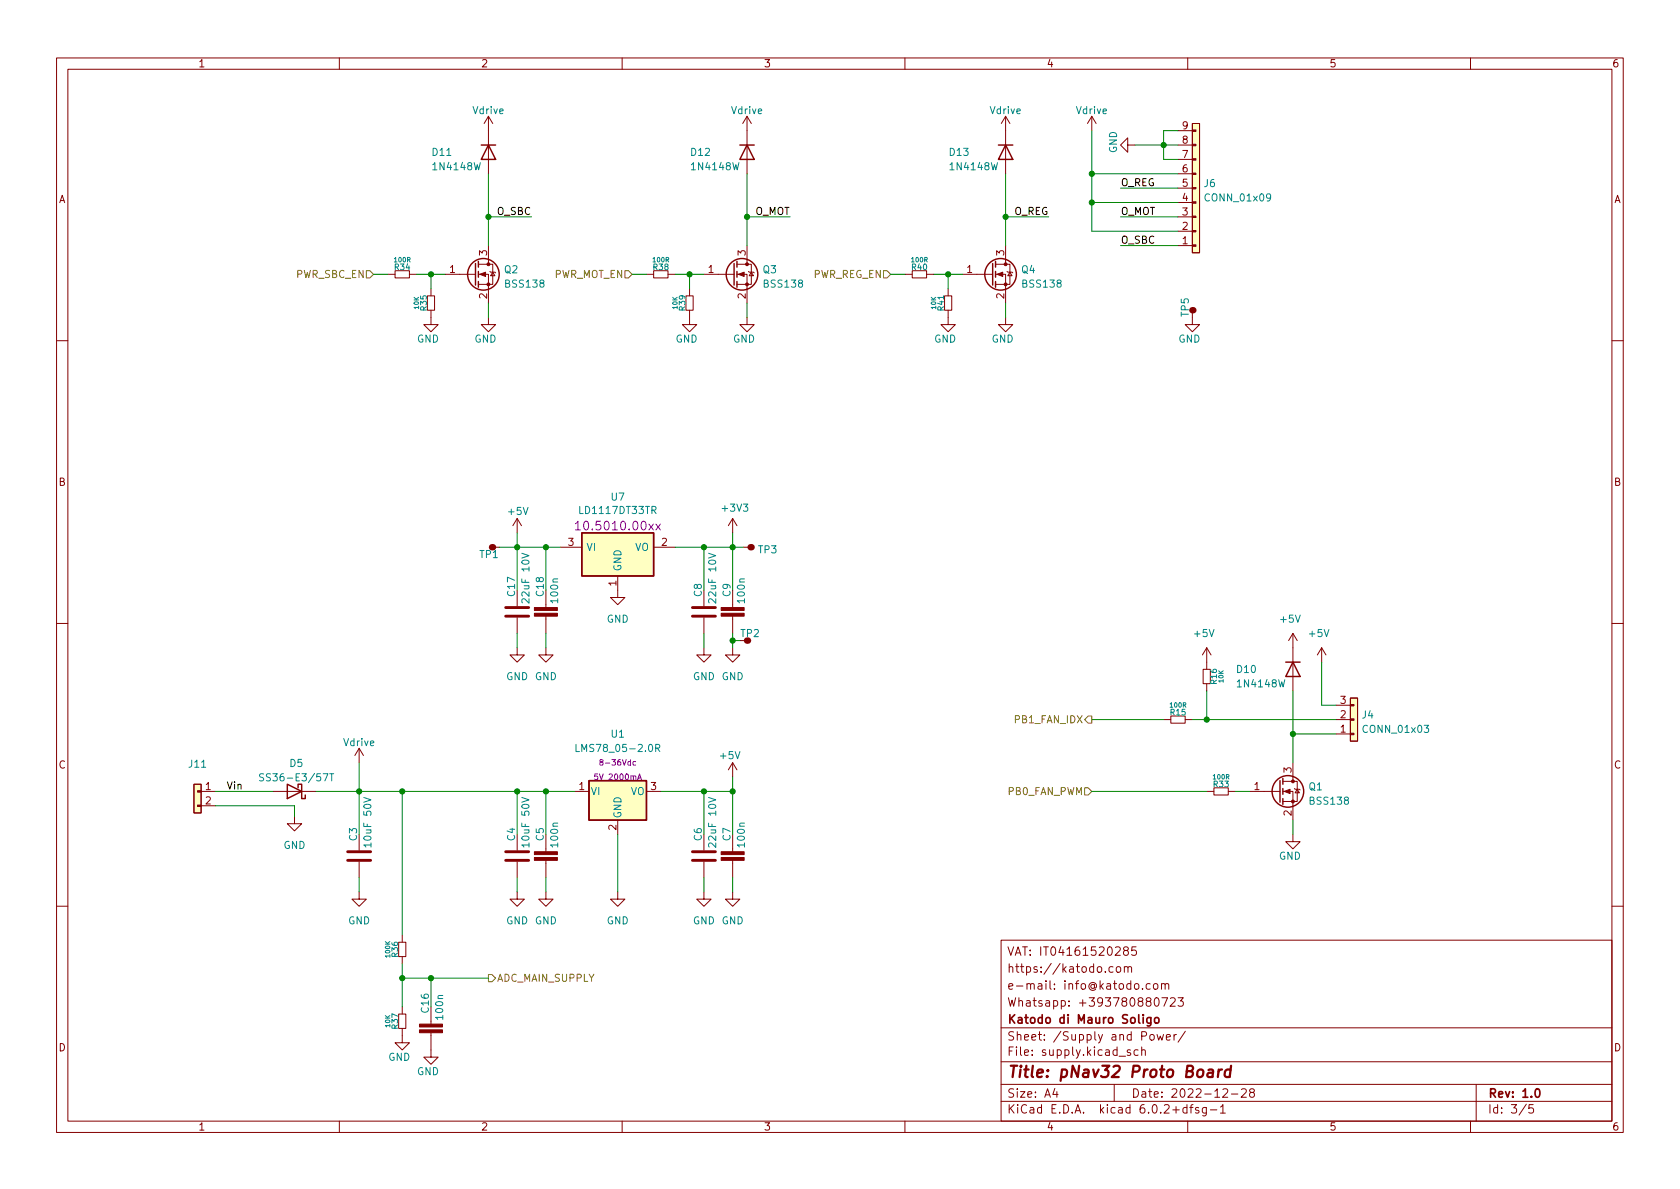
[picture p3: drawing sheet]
<svg xmlns="http://www.w3.org/2000/svg" width="297mm" height="210mm" viewBox="0 0 297 210" stroke-linecap="round" stroke-linejoin="round" font-family="sans-serif">
<g fill="none" stroke="#840000" stroke-width=".18">
<path d="M10 10.2h277v190.1h-277zM12 12.2h273v186.1h-273zM60 10.2v2M110 10.2v2M160 10.2v2M210 10.2v2M260 10.2v2M177.8 20.6l-.8 1.2M177.8 20.6v10.1M177.8 20.6l.8 1.2M193 20.6l-.7 1.2M193 20.6v2.5"/>
<path d="M193 20.6l.8 1.2M199.4 25.6v-1.2l-1.3 1.2 1.3 1.3v-1.3h1.3M167.6 56.1v1.3h1.3l-1.3 1.3-1.2-1.3h1.2M10 60.2h2M285 60.2h2M91.4 91.7l-.7 1.3M91.4 91.7v2.5M91.4 91.7l.8 1.3M10 110.2h2M285 110.2h2M10 160.2h2M177 166.3h108v32h-108z"/>
<path d="M196.8 171l-.4-.1-.3 .3v.4l.1 .3h.6M197.5 171l.4-.1 .2 .3v.4l-.2 .3h-.4l-.1-.3v-.4zM198.8 171.1l.2-.2 .4 .1v.9M198.8 170.9v1M198.9 168.1l-.3-.3 .1-.2 .2-.2 .5 .1 .1 .2-.1 .2-.6 .2-.2 .3 .1 .4 .2 .1h.5l.1-.3-.1-.4-.2-.1M199.4 171.1l.2-.2 .4 .1 .1 .9M200.9 167.4h-.8v.7l.2-.1 .5 .1 .1 .2v.5l-.3 .1-.5-.1M202 174.8v.1M203.4 174l-.5-.1-.3 .3v.4l.2 .3h.6M204.1 174l.3-.1 .3 .3v.4l-.3 .3h-.3l-.2-.3v-.4zM204.2 176.6l.2-.2a.81 .81 0 0 1 .6 .7 .81 .81 0 0 1-.3 .8h-.1a.81 .81 0 0 1-.4-1.3zM205.4 174.1l.2-.2 .3 .1 .1 .9"/>
<path d="M205.4 173.9v1M205.4 176.4h1l-.6 1.5M206 174.1l.2-.2 .4 .1v.9M206.9 176.6l.6-.2 .2 .2 .1 .3-.9 1h.9M208.3 176.4h.9l-.5 .6 .4 .1v.7l-.2 .1h-.4l-.2-.1M285 160.2h2M60 198.3v2M110 198.3v2M160 198.3v2M177 194.8h108M177 191.8h108M177 187.8h108"/>
<path d="M177 181.8h108M186.5 192.5l-.4 1h1M186.9 193v1M197 191.8v3M199.9 185.7l-.4-.1-.2 .2 .1 .3 .5 .1v.4h-.6M201.2 185.7l-.4-.1-.3 .3v.4l.1 .3h.6M201.9 185.8l.2-.2 .3 .1 .1 .9M201.9 185.1v1.5M203.4 183.1l.2-.2 .4 .2 .1 .5-.2 .3h-.3l-.2-.1zM204.6 182.9l.3 1 .2-.7 .3 .7 .3-1M206.2 183.4l.7-.1v-.3l-.5-.1-.2 .2 .1 .8h.6M207.6 182.9v1"/>
<path d="M208 182.9l-.3 .1-.1 .2M209.6 182.4l-1.3 1.9M209.9 195.9l-.5-.1-.3 .3v.4l.2 .3h.6M209.9 195.3v1.5M210 198.3v2M210.4 195.8h.5M210.9 195.3l-.3 .2v1.3M211.9 195.9l-.3-.1-.2 .2v.3l.5 .1v.4h-.5M213.3 195.8v1.2l-.3 .3h-.4M213.3 195.9l-.4-.1-.3 .3v.4l.1 .3h.6M214 196.3h1.1M215.8 195.8l.4-.5v1.5"/>
<path d="M215.8 196.8h.8M216.2 192.7l.6-.2 .2 .2 .1 .3-1 1h1M217.7 193.5h1.2M219.5 192.7l.6-.2 .2 .2 .1 .3-1 1h1M221.2 193.2l-.3-.3 .1-.2 .2-.2 .4 .1 .2 .2-.1 .2-.6 .2-.2 .3 .1 .4 .2 .1h.4l.2-.3-.1-.4-.2-.1M260 198.3v2M261 191.8v6.5M269.9 195.3l-1.3 1.9M271.1 195.3h-.7l-.1 .7 .2-.1 .5 .1 .2 .2-.1 .5-.2 .1-.6-.1"/>
</g>
<path d="M202.1 179.4v.2M202.1 179.9v1M203.5 179.9v1.2l-.3 .3h-.4M203.5 180l-.4-.1-.3 .3v.4l.1 .3h.6M204.2 180.1l.2-.2 .4 .2 .1 .5-.1 .3h-.4l-.2-.1zM271.6 192.6l.2-.1a.82 .82 0 0 1 .6 .7 .82 .82 0 0 1-.3 .8h-.2a.81 .81 0 0 1-.6-.6 .81 .81 0 0 1 .3-.8z" fill="none" stroke="#840000" stroke-width=".3"/>
<path d="M213.7 189.2l.2-.1 .5 .1v1.3M214.5 189.6l-.7 .1a.4 .4 0 0 0-.3 .3 .4 .4 0 0 0 .2 .5l.7-.1M215.5 189.1l-.2 1.4M216.1 189.1l-.4 .1-.3 .3M217.6 189.2a.66 .66 0 0 0-1 .3l-.1 .6 .2 .3 .1 .1 .6-.1M217.7 188.5l-.3 2" fill="none" stroke="#840000" stroke-width=".4"/>
<path d="M176.5 25.6h2.6M177.8 25.6l1.3 2.6h-2.6z" fill="none" stroke="#840000" stroke-width=".25"/>
<circle cx="132.7" cy="96.8" r=".57" fill="#840000"/>
<g fill="none" stroke="#840000" stroke-width=".18">
<path d="M124.5 48.5h5.3M130.3 48.5h1.8v5.1M130.3 46.7h2.5v3.6h-2.5M132.1 43.4v3.3M132.3 48l.2 .1h.7l.1 .2M132.8 48.1l.4 .7h-.7zM170.2 48.5h5.3M176 48.5h1.8v5.1M176 46.7h2.6v3.6h-2.6M177.8 43.4v3.3M178.1 48l.1 .1h.7l.2 .2M178.6 48.1l.3 .7h-.7z"/>
<path d="M131.4 96.8h1.3"/>
</g>
<g fill="none" stroke="#840000" stroke-width=".25">
<path d="M129.8 46.6v3.8M130.3 46.2v1M130.3 48v1M130.3 49.8v1M175.5 46.6v3.8M176 46.2v1M176 48v1M176 49.8v1"/>
<circle cx="131.2" cy="48.5" r="2.79"/>
<circle cx="176.9" cy="48.5" r="2.79"/>
</g>
<g fill="#840000" stroke="#840000" stroke-width=".18">
<path d="M130.6 48.5l1-.4v.8z"/>
<path d="M176.3 48.5l1-.4v.8z"/>
<circle cx="132.1" cy="50.3" r=".25"/>
<circle cx="132.1" cy="46.7" r=".25"/>
<circle cx="177.8" cy="50.3" r=".25"/>
<circle cx="177.8" cy="46.7" r=".25"/>
</g>
<circle cx="132.1" cy="113.3" r=".57" fill="#840000"/>
<path d="M177.8 56.1v1.3h1.3l-1.3 1.3-1.3-1.3h1.3M129.5 91.7v2.5M129.5 91.7l-.7 1.3M129.5 91.7l.8 1.3M91.4 104.4v2.8M91.4 109.2v2.8M124.5 104.4v2.8M124.5 109.2v2.8M129.5 104.4v3M129.5 109v3M130.8 113.3h1.3" fill="none" stroke="#840000" stroke-width=".18"/>
<path d="M89.4 109h4.1M89.4 107.4h4.1M122.4 109h4.1M122.4 107.4h4.1" fill="none" stroke="#840000" stroke-width=".51"/>
<path d="M92.3 97.8l1.2 .5-1.2 .4M125.3 97.8l1.3 .5-1.3 .4" fill="none" stroke="#008484" stroke-width=".18"/>
<g fill="#840000" stroke="#840000" stroke-width=".18">
<path d="M127.5 108.5h4.1v.5h-4.1z"/>
<path d="M127.5 107.4h4.1v.5h-4.1z"/>
</g>
<circle cx="87" cy="96.8" r=".57" fill="#840000"/>
<g fill="none" stroke="#840000" stroke-width=".18">
<path d="M210.8 56.1v1.3h1.3l-1.3 1.3-1.3-1.3h1.3M87 96.8h1.3M99.1 96.8h3.8M115.6 96.8h3.8M109.2 101.8v3.9h1.3l-1.3 1.2-1.3-1.2h1.3M212.7 118.4h1.3v2.5h-1.3zM213.4 114.5l-.8 1.3M213.4 114.5v3.9M213.4 114.5l.7 1.3M228.6 112l-.8 1.3M228.6 112v10.2M228.6 112l.8 1.3"/>
<path d="M233.7 114.5l-.8 1.3M233.7 114.5v2.6M233.7 114.5l.7 1.3M213.4 120.9v1.3M221 139.9h5.3M226.8 139.9h1.8v5.1M226.8 138.2h2.6v3.5h-2.6M228.6 134.9v3.3M228.9 139.4l.1 .2h.7l.2 .1M229.4 139.6l.3 .6h-.7zM228.6 147.6v1.2h1.3l-1.3 1.3-1.3-1.3h1.3"/>
</g>
<path d="M102.9 94.2h12.7v7.6h-12.7z" fill="#ffffc2" stroke="#ffffc2" stroke-width=".18"/>
<g fill="none" stroke="#840000" stroke-width=".25">
<path d="M102.9 94.2h12.7v7.6h-12.7zM227.3 117.1h2.6M228.6 117.1l1.3 2.5h-2.6zM226.3 138v3.9M226.8 137.7v1M226.8 139.4v1.1M226.8 141.2v1"/>
<circle cx="227.7" cy="139.9" r="2.79"/>
</g>
<path d="M101.7 92.6l.5-.4v1.5M101.7 93.7h.9M116 92.7l.8 1M116.8 92.7l-.8 1" fill="none" stroke="#840084" stroke-width=".18"/>
<g fill="#840000" stroke="#840000" stroke-width=".18">
<path d="M227.1 139.9l1-.3v.7z"/>
<circle cx="228.6" cy="141.7" r=".25"/>
<circle cx="228.6" cy="138.2" r=".25"/>
</g>
<circle cx="210.8" cy="54.9" r=".57" fill="#840000"/>
<g fill="none" stroke="#840000" stroke-width=".18">
<path d="M86.4 20.6v10.1M86.4 20.6l-.8 1.2M86.4 20.6l.7 1.2M132.1 20.6l-.8 1.2M132.1 20.6v10.1M132.1 20.6l.7 1.2M208.3 38.3h2.5M208.3 35.8h2.5M208.3 33.3h2.5M208.3 30.7h2.5M208.3 28.2h2.5M208.3 25.6h2.5"/>
<path d="M208.3 23.1h2.5M210.8 21.8h1.3v22.9h-1.3zM68.6 48.5h1.2M69.8 47.9h2.6v1.2h-2.6zM72.4 48.5h1.3M75.6 52.3h1.2v2.6h-1.2zM76.2 54.9v2.5h1.3l-1.3 1.3-1.3-1.3h1.3M76.2 51v1.3M78.7 48.5h5.4M84.6 48.5h1.8v5.1M84.6 46.7h2.5v3.6h-2.5M86.4 56.1v1.3h1.2l-1.2 1.3-1.3-1.3h1.3"/>
<path d="M86.4 43.4v3.3M86.6 48l.1 .1h.8l.1 .2M87.1 48.1l.4 .7h-.8zM114.3 48.5h1.3M115.6 47.9h2.5v1.2h-2.5zM118.1 48.5h1.3M121.3 52.3h1.3v2.6h-1.3zM121.9 54.9v2.5h1.3l-1.3 1.3-1.3-1.3h1.3M121.9 51v1.3M132.1 56.1v1.3h1.2l-1.2 1.3-1.3-1.3h1.3M160 48.5h1.3M161.3 47.9h2.5v1.2h-2.5z"/>
<path d="M163.8 48.5h1.3M167 52.3h1.3v2.6h-1.3zM167.6 51v1.3M167.6 54.9v1.2M208.3 43.4h2.5M208.3 40.9h2.5M91.4 114.5v1.3h1.3l-1.3 1.3-1.2-1.3h1.2M96.5 114.5v1.3h1.3l-1.3 1.3-1.3-1.3h1.3M96.5 104.4v3M96.5 109v3M124.5 114.5v1.3h1.2l-1.2 1.3-1.3-1.3h1.3M129.5 114.5v1.3h1.3l-1.3 1.3-1.2-1.3h1.2"/>
<path d="M34.3 138.7h1.3v5.1h-1.3zM35.6 139.9h2.5M48.3 139.9h7.6M63.5 132.3v2.6M63.5 132.3l-.8 1.3M63.5 132.3l.8 1.3M101.6 139.9h2.5M114.3 139.9h2.5M129.5 134.9l-.7 1.2M129.5 134.9v2.5M129.5 134.9l.8 1.2M205.7 127.2h1.3"/>
<path d="M207 126.6h2.5v1.3h-2.5zM209.5 127.2h1.3M213.4 139.9h1.2M214.6 139.3h2.6v1.3h-2.6zM217.2 139.9h1.2M236.2 129.8h2.6M236.2 127.2h2.6M236.2 124.7h2.6M238.8 123.4h1.2v7.7h-1.2zM35.6 142.5h2.5M52.1 144.4v1.3h1.2l-1.2 1.2-1.3-1.2h1.3M63.5 157.7v1.3h1.3l-1.3 1.3-1.3-1.3h1.3"/>
<path d="M63.5 147.6v2.8M63.5 152.4v2.8M91.4 157.7v1.3h1.3l-1.3 1.3-1.2-1.3h1.2M91.4 147.6v2.8M91.4 152.4v2.8M96.5 157.7v1.3h1.3l-1.3 1.3-1.3-1.3h1.3M96.5 147.6v3M96.5 152.1v3.1M109.2 157.7v1.3h1.3l-1.3 1.3-1.3-1.3h1.3M109.2 145v2.6M124.5 157.7v1.3h1.2l-1.2 1.3-1.3-1.3h1.3M124.5 147.6v2.8"/>
<path d="M124.5 152.4v2.8M129.5 157.7v1.3h1.3l-1.3 1.3-1.2-1.3h1.2M129.5 147.6v3M129.5 152.1v3.1M70.5 179.3h1.3v2.6h-1.3zM70.5 166.6h1.3v2.6h-1.3zM71.1 165.3v1.3M71.1 169.2v1.2M71.1 178v1.3M76.2 178v3.1M71.1 181.9v2.5h1.3l-1.3 1.3-1.3-1.3h1.3M76.2 182.6v4.3h1.3l-1.3 1.3-1.3-1.3h1.3"/>
</g>
<g fill="none" stroke="#840000" stroke-width=".25">
<path d="M85.1 25.6h2.5M86.4 25.6l1.2 2.6h-2.5zM130.8 25.6h2.5M132.1 25.6l1.2 2.6h-2.5zM84.1 46.6v3.8M84.6 46.2v1M84.6 48v1M84.6 49.8v1M50.8 138.7l2.5 1.2-2.5 1.3zM52.7 139.3v-.6h.6v2.5h.7v-.6M104.1 138h10.2v7h-10.2z"/>
<circle cx="85.5" cy="48.5" r="2.79"/>
</g>
<g fill="#840000" stroke="#840000" stroke-width=".18">
<path d="M84.8 48.5l1.1-.4v.8z"/>
<path d="M94.5 108.5h4.1v.5h-4.1z"/>
<path d="M94.5 107.4h4.1v.5h-4.1z"/>
<path d="M74.2 182.1h4v.5h-4z"/>
<path d="M74.2 181.1h4v.5h-4z"/>
<path d="M34.9 142.4h.7v.2h-.7z"/>
<path d="M34.9 139.8h.7v.3h-.7z"/>
<path d="M94.5 151.6h4.1v.5h-4.1z"/>
<path d="M94.5 150.6h4.1v.5h-4.1z"/>
<path d="M238.8 124.6h.6v.2h-.6z"/>
<path d="M238.8 127.1h.6v.3h-.6z"/>
<path d="M238.8 129.7h.6v.2h-.6z"/>
<path d="M127.5 151.6h4.1v.5h-4.1z"/>
<path d="M127.5 150.6h4.1v.5h-4.1z"/>
<path d="M210.8 23h.7v.2h-.7z"/>
<path d="M210.8 25.5h.7v.3h-.7z"/>
<path d="M210.8 28.1h.7v.2h-.7z"/>
<path d="M210.8 30.6h.7v.3h-.7z"/>
<path d="M210.8 33.1h.7v.3h-.7z"/>
<path d="M210.8 35.7h.7v.2h-.7z"/>
<path d="M210.8 38.2h.7v.3h-.7z"/>
<path d="M210.8 40.8h.7v.2h-.7z"/>
<path d="M210.8 43.3h.7v.3h-.7z"/>
<circle cx="86.4" cy="50.3" r=".25"/>
<circle cx="86.4" cy="46.7" r=".25"/>
</g>
<path d="M61.5 152.1h4M61.5 150.6h4M89.4 152.1h4.1M89.4 150.6h4.1M122.4 152.1h4.1M122.4 150.6h4.1" fill="none" stroke="#840000" stroke-width=".51"/>
<g fill="none" stroke="#008484" stroke-width=".18">
<path d="M46.6 136.9l-.5-.1-.2 .1v.4l.6 .2 .1 .3-.2 .3-.5-.1M58.3 136.8h.7M58.6 136.8v1.3M101.8 131.6v1.3h.6M115.9 132.3l.6-.1 .2-.1-.1-.3-.7-.2v1.3M116.2 132.3l.5 .6M64.3 141l1.3 .4-1.3 .5M65.6 149.4h-1.3l.4 .4M65.6 149.1v.7M92.3 141l1.2 .4-1.2 .5M93.5 149.4h-1.2l.3 .4M93.5 149.1v.7"/>
<path d="M125.3 141l1.3 .4-1.3 .5"/>
</g>
<g fill="#ffffc2" stroke="#ffffc2" stroke-width=".18">
<path d="M34.3 138.7h1.3v5.1h-1.3z"/>
<path d="M238.8 123.4h1.2v7.7h-1.2z"/>
<path d="M104.1 138h10.2v7h-10.2z"/>
<path d="M210.8 21.8h1.3v22.9h-1.3z"/>
</g>
<path d="M106.2 134.7l-.1-.1v-.2h.4l.1 .3-.5 .2 .1 .4 .4-.2-.2-.4M112.4 134.7h-.3l-.2 .1 .1 .5h.4M112.7 137.9l.4-1 .3 1M112.8 137.6h.5" fill="none" stroke="#840084" stroke-width=".18"/>
<path d="M64.8 47.9h.6l.6 .6-.6 .6h-.6zM110.5 47.9h.6l.7 .6-.7 .6h-.6zM156.2 47.9h.6l.7 .6-.7 .6h-.6zM191.8 139.3h.6l.6 .6-.6 .7h-.6zM192.4 126.6h.6v1.3h-.6l-.6-.7zM86.4 172.3h.6l.6 .7-.6 .6h-.6z" fill="none" stroke="#848400" stroke-width=".18"/>
<g fill="none" stroke="#008400" stroke-width=".18">
<path d="M86.4 30.7v12.7M86.4 38.3h7.6M132.1 30.7v12.7M132.1 38.3h7.6M177.8 38.3h7.6M177.8 30.7v12.7M193 30.7h15.3M193 35.8h15.3M193 23.1v17.8h15.3M198.1 38.3h10.2M198.1 33.3h10.2M200.7 25.6h7.6"/>
<path d="M208.3 23.1h-2.6v5.1h2.6M66 48.5h2.6M73.7 48.5h5M76.2 48.5v2.5M86.4 53.6v2.5M111.8 48.5h2.5M119.4 48.5h5.1M121.9 48.5v2.5M132.1 53.6v2.5M157.5 48.5h2.5M165.1 48.5h5.1M167.6 48.5v2.5"/>
<path d="M177.8 53.6v2.5M198.1 43.4h10.2M88.3 96.8h10.8M91.4 94.2v10.2M96.5 96.8v7.6M119.4 96.8h12M124.5 96.8v7.6M129.5 94.2v10.2M91.4 112v2.5M96.5 112v2.5M124.5 112v2.5M129.5 112v2.5"/>
<path d="M129.5 113.3h1.3M233.7 117.1v7.6h2.5M38.1 139.9h10.2M55.9 139.9h45.7M63.5 134.9v12.7M71.1 139.9v25.4M91.4 139.9v7.7M96.5 139.9v7.7M116.8 139.9h12.7M124.5 139.9v7.7M129.5 137.4v10.2M193 139.9h20.4"/>
<path d="M193 127.2h12.7M210.8 127.2h25.4M213.4 122.2v5M218.4 139.9h2.6M228.6 129.8h7.6M228.6 122.2v12.7M38.1 142.5h14v1.9M63.5 155.2v2.5M91.4 155.2v2.5M96.5 155.2v2.5M109.2 147.6v10.1M124.5 155.2v2.5"/>
<path d="M129.5 155.2v2.5M228.6 145v2.6M71.1 170.4v7.6M71.1 173h15.3M76.2 173v5"/>
</g>
<g fill="#008400" stroke="#008400" stroke-width=".18">
<circle cx="63.5" cy="139.9" r=".46"/>
<circle cx="71.1" cy="139.9" r=".46"/>
<circle cx="124.5" cy="139.9" r=".46"/>
<circle cx="129.5" cy="139.9" r=".46"/>
<circle cx="91.4" cy="139.9" r=".46"/>
<circle cx="96.5" cy="139.9" r=".46"/>
<circle cx="213.4" cy="127.2" r=".46"/>
<circle cx="205.7" cy="25.6" r=".46"/>
<circle cx="228.6" cy="129.8" r=".46"/>
<circle cx="96.5" cy="96.8" r=".46"/>
<circle cx="91.4" cy="96.8" r=".46"/>
<circle cx="124.5" cy="96.8" r=".46"/>
<circle cx="129.5" cy="96.8" r=".46"/>
<circle cx="129.5" cy="113.3" r=".46"/>
<circle cx="167.6" cy="48.5" r=".46"/>
<circle cx="177.8" cy="38.3" r=".46"/>
<circle cx="193" cy="35.8" r=".46"/>
<circle cx="193" cy="30.7" r=".46"/>
<circle cx="71.1" cy="173" r=".46"/>
<circle cx="76.2" cy="173" r=".46"/>
<circle cx="121.9" cy="48.5" r=".46"/>
<circle cx="132.1" cy="38.3" r=".46"/>
<circle cx="86.4" cy="38.3" r=".46"/>
<circle cx="76.2" cy="48.5" r=".46"/>
</g>
<text font-size="2.8" fill="#840000" x="178" y="190.6">Title: pNav32 Proto Board</text>
<text font-size="2.1" fill="#840084" x="102.7" y="93.8">10.5010.00xx</text>
<g font-size="2.1" fill="#840000">
<text x="178" y="172">https://katodo.com</text>
<text x="178" y="169">VAT: IT04161520285</text>
<text x="178" y="178">Whatsapp: +393780880723</text>
<text x="178" y="175">e-mail: info@katodo.com</text>
<text x="178" y="184">Sheet: /Supply and Power/</text>
<text x="178" y="181">Katodo di Mauro Soligo</text>
<text x="178" y="186.7">File: supply.kicad_sch</text>
<text x="178" y="196.9">KiCad E.D.A. kicad 6.0.2+dfsg-1</text>
<text x="178" y="194.1">Size: A4</text>
<text x="200" y="194.1">Date: 2022-12-28</text>
<text x="263" y="194.1">Rev: 1.0</text>
<text x="263" y="196.9">Id: 3/5</text>
</g>
<g font-size="1.8" fill="#840000">
<text x="35" y="11.9">1</text>
<text x="85" y="11.9">2</text>
<text x="135" y="11.9">3</text>
<text x="185" y="11.9">4</text>
<text x="235" y="11.9">5</text>
<text x="285" y="11.9">6</text>
<text x="209.1" y="22.9">9</text>
<text x="209.1" y="27.9">7</text>
<text x="209.1" y="25.4">8</text>
<text x="10.3" y="35.9">A</text>
<text x="209.1" y="35.6">4</text>
<text x="209.1" y="33">5</text>
<text x="209.1" y="30.5">6</text>
<text x="285.3" y="35.9">A</text>
<text x="209.1" y="40.6">2</text>
<text x="209.1" y="38.1">3</text>
<text x="86.1" y="45.2" transform="rotate(-90 86.1 45.2)">3</text>
<text x="131.8" y="45.2" transform="rotate(-90 131.8 45.2)">3</text>
<text x="177.5" y="45.2" transform="rotate(-90 177.5 45.2)">3</text>
<text x="209.1" y="43.2">1</text>
<text x="79.5" y="48.3">1</text>
<text x="86.1" y="52.8" transform="rotate(-90 86.1 52.8)">2</text>
<text x="125.2" y="48.3">1</text>
<text x="131.8" y="52.8" transform="rotate(-90 131.8 52.8)">2</text>
<text x="171" y="48.3">1</text>
<text x="177.5" y="52.8" transform="rotate(-90 177.5 52.8)">2</text>
<text x="10.3" y="85.9">B</text>
<text x="285.3" y="85.9">B</text>
<text x="100.5" y="96.5">3</text>
<text x="117" y="96.5">2</text>
<text x="109" y="103.6" transform="rotate(-90 109 103.6)">1</text>
<text x="237" y="124.5">3</text>
<text x="237" y="129.5">1</text>
<text x="237" y="127">2</text>
<text x="10.3" y="135.9">C</text>
<text x="228.3" y="136.6" transform="rotate(-90 228.3 136.6)">3</text>
<text x="285.3" y="135.9">C</text>
<text x="36.3" y="139.7">1</text>
<text x="36.3" y="142.2">2</text>
<text x="102.4" y="139.7">1</text>
<text x="115.1" y="139.7">3</text>
<text x="221.8" y="139.7">1</text>
<text x="109" y="146.8" transform="rotate(-90 109 146.8)">2</text>
<text x="228.3" y="144.3" transform="rotate(-90 228.3 144.3)">2</text>
<text x="10.3" y="185.9">D</text>
<text x="285.3" y="185.9">D</text>
<text x="35" y="199.9">1</text>
<text x="85" y="199.9">2</text>
<text x="135" y="199.9">3</text>
<text x="185" y="199.9">4</text>
<text x="235" y="199.9">5</text>
<text x="285" y="199.9">6</text>
</g>
<g font-size="1.8" fill="#008484">
<text x="83.7" y="20.2">Vdrive</text>
<text x="129.4" y="20.2">Vdrive</text>
<text x="175.1" y="20.2">Vdrive</text>
<text x="190.3" y="20.2">Vdrive</text>
<text x="76.5" y="27.6">D11</text>
<text x="122.2" y="27.6">D12</text>
<text x="167.9" y="27.6">D13</text>
<text x="197.5" y="27.1" transform="rotate(-90 197.5 27.1)">GND</text>
<text x="76.8" y="30.1">1N4148W</text>
<text x="122.5" y="30.1">1N4148W</text>
<text x="168.2" y="30.1">1N4148W</text>
<text x="212.9" y="33.1">J6</text>
<text x="213.3" y="35.6">CONN_01x09</text>
<text x="89.2" y="48.3">Q2</text>
<text x="89.5" y="50.8">BSS138</text>
<text x="134.9" y="48.3">Q3</text>
<text x="135.2" y="50.8">BSS138</text>
<text x="180.6" y="48.3">Q4</text>
<text x="180.9" y="50.8">BSS138</text>
<text x="210.2" y="55.9" transform="rotate(-90 210.2 55.9)">TP5</text>
<text x="73.7" y="60.6">GND</text>
<text x="83.9" y="60.6">GND</text>
<text x="119.4" y="60.6">GND</text>
<text x="129.6" y="60.6">GND</text>
<text x="165.1" y="60.6">GND</text>
<text x="175.3" y="60.6">GND</text>
<text x="208.3" y="60.6">GND</text>
<text x="108.1" y="88.5">U7</text>
<text x="90" y="91.1">+5V</text>
<text x="102.7" y="90.9">LD1117DT33TR</text>
<text x="127.8" y="90.5">+3V3</text>
<text x="84.8" y="98.7">TP1</text>
<text x="103.6" y="97.4">VI</text>
<text x="109.9" y="101.1" transform="rotate(-90 109.9 101.1)">GND</text>
<text x="112.3" y="97.4">VO</text>
<text x="134.1" y="97.8">TP3</text>
<text x="91.1" y="105.4" transform="rotate(-90 91.1 105.4)">C17</text>
<text x="93.6" y="106.2" transform="rotate(-90 93.6 106.2)">22uF 10V</text>
<text x="96.1" y="105.4" transform="rotate(-90 96.1 105.4)">C18</text>
<text x="98.7" y="106.5" transform="rotate(-90 98.7 106.5)">100n</text>
<text x="124.1" y="105.5" transform="rotate(-90 124.1 105.5)">C8</text>
<text x="126.6" y="106.2" transform="rotate(-90 126.6 106.2)">22uF 10V</text>
<text x="129.2" y="105.5" transform="rotate(-90 129.2 105.5)">C9</text>
<text x="131.7" y="106.5" transform="rotate(-90 131.7 106.5)">100n</text>
<text x="107.3" y="110.1">GND</text>
<text x="131" y="112.6">TP2</text>
<text x="211.2" y="112.6">+5V</text>
<text x="226.5" y="110.1">+5V</text>
<text x="231.6" y="112.6">+5V</text>
<text x="218.7" y="119">D10</text>
<text x="89.5" y="120.3">GND GND</text>
<text x="122.5" y="120.3">GND GND</text>
<text x="219" y="121.5">1N4148W</text>
<text x="60.8" y="131.9">Vdrive</text>
<text x="108.1" y="130.4">U1</text>
<text x="240.8" y="127">J4</text>
<text x="241.2" y="129.6">CONN_01x03</text>
<text x="33.4" y="135.7">J11</text>
<text x="51.3" y="135.6">D5</text>
<text x="102.7" y="133">LMS78_05-2.0R</text>
<text x="127.4" y="134.2">+5V</text>
<text x="47.1" y="138.2">SS36-E3/57T</text>
<text x="104.4" y="140.6">VI</text>
<text x="111.5" y="140.6">VO</text>
<text x="231.4" y="139.7">Q1</text>
<text x="231.7" y="142.3">BSS138</text>
<text x="63.1" y="148.6" transform="rotate(-90 63.1 148.6)">C3</text>
<text x="65.7" y="149.3" transform="rotate(-90 65.7 149.3)">10uF 50V</text>
<text x="91.1" y="148.6" transform="rotate(-90 91.1 148.6)">C4</text>
<text x="93.6" y="149.3" transform="rotate(-90 93.6 149.3)">10uF 50V</text>
<text x="96.1" y="148.6" transform="rotate(-90 96.1 148.6)">C5</text>
<text x="98.7" y="149.7" transform="rotate(-90 98.7 149.7)">100n</text>
<text x="109.9" y="144.8" transform="rotate(-90 109.9 144.8)">GND</text>
<text x="124.1" y="148.6" transform="rotate(-90 124.1 148.6)">C6</text>
<text x="126.6" y="149.3" transform="rotate(-90 126.6 149.3)">22uF 10V</text>
<text x="129.2" y="148.6" transform="rotate(-90 129.2 148.6)">C7</text>
<text x="131.7" y="149.7" transform="rotate(-90 131.7 149.7)">100n</text>
<text x="50.1" y="150.1">GND</text>
<text x="226.1" y="152">GND</text>
<text x="61.5" y="163.4">GND</text>
<text x="89.5" y="163.4">GND GND</text>
<text x="107.3" y="163.4">GND</text>
<text x="122.5" y="163.4">GND GND</text>
<text x="75.8" y="179" transform="rotate(-90 75.8 179)">C16</text>
<text x="78.4" y="180.1" transform="rotate(-90 78.4 180.1)">100n</text>
<text x="68.6" y="187.6">GND</text>
<text x="73.7" y="190.1">GND</text>
</g>
<g font-size="1.8">
<text x="198.1" y="32.9">O_REG</text>
<text x="87.9" y="38">O_SBC</text>
<text x="133.4" y="38">O_MOT</text>
<text x="179.2" y="38">O_REG</text>
<text x="198.1" y="38">O_MOT</text>
<text x="198.1" y="43.1">O_SBC</text>
<text x="40" y="139.6">Vin</text>
</g>
<g font-size="1.8" fill="#848400">
<text x="52.3" y="49.1">PWR_SBC_EN</text>
<text x="97.8" y="49.1">PWR_MOT_EN</text>
<text x="143.6" y="49.1">PWR_REG_EN</text>
<text x="179.6" y="127.9">PB1_FAN_IDX</text>
<text x="178.2" y="140.6">PB0_FAN_PWM</text>
<text x="87.8" y="173.6">ADC_MAIN_SUPPLY</text>
</g>
<g font-size="1.4" fill="#008484">
<text x="69.8" y="47.7">R34</text>
<text x="115.5" y="47.7">R38</text>
<text x="161.3" y="47.7">R40</text>
<text x="75.4" y="54.9" transform="rotate(-90 75.4 54.9)">R35</text>
<text x="121.2" y="54.9" transform="rotate(-90 121.2 54.9)">R39</text>
<text x="166.9" y="54.9" transform="rotate(-90 166.9 54.9)">R41</text>
<text x="215.1" y="120.9" transform="rotate(-90 215.1 120.9)">R16</text>
<text x="207" y="126.5">R15</text>
<text x="214.6" y="139.2">R33</text>
<text x="70.4" y="169.2" transform="rotate(-90 70.4 169.2)">R36</text>
<text x="70.4" y="181.9" transform="rotate(-90 70.4 181.9)">R37</text>
</g>
<g font-size="1.4" fill="#840084">
<text x="105.5" y="137.9">5V 2000mA</text>
<text x="106.5" y="135.4">8-36Vdc</text>
</g>
<g font-size="1.1" fill="#008484">
<text x="69.8" y="46.4">100R</text>
<text x="115.5" y="46.4">100R</text>
<text x="161.2" y="46.4">100R</text>
<text x="74.1" y="54.6" transform="rotate(-90 74.1 54.6)">10K</text>
<text x="119.8" y="54.6" transform="rotate(-90 119.8 54.6)">10K</text>
<text x="165.5" y="54.6" transform="rotate(-90 165.5 54.6)">10K</text>
<text x="206.9" y="125.1">100R</text>
<text x="216.3" y="120.6" transform="rotate(-90 216.3 120.6)">10K</text>
<text x="214.6" y="137.8">100R</text>
<text x="69" y="169.2" transform="rotate(-90 69 169.2)">100K</text>
<text x="69" y="181.6" transform="rotate(-90 69 181.6)">10K</text>
</g>
</svg>
